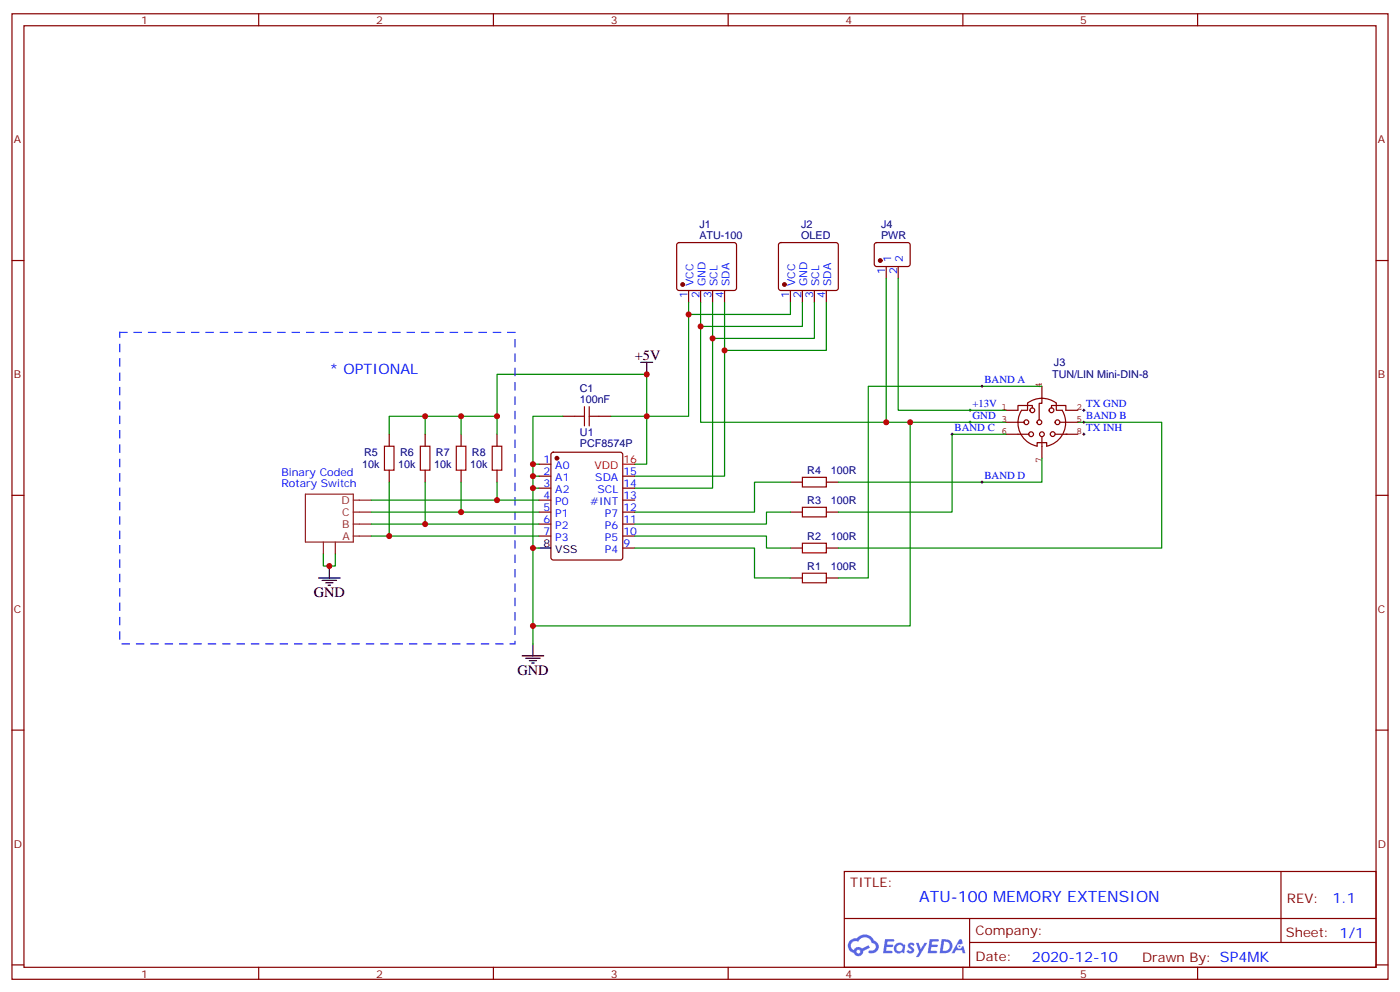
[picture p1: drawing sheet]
<svg xmlns="http://www.w3.org/2000/svg" width="412mm" height="292mm" viewBox="0 0 412 292" stroke-linecap="round" stroke-linejoin="round" font-family="sans-serif">
<g fill="none" stroke="#870000" stroke-width=".35">
<path d="M3.5 4.1h405.4v284.3h-405.4zM7.1 7.6h398.2v277.3h-398.2zM76.2 4.1v3.5M145.3 4.1v3.5M214.5 4.1v3.5M283.6 4.1v3.5M352.8 4.1v3.5M3.5 76.7h3.6M405.3 76.7h3.6M3.5 145.9h3.6M405.3 145.9h3.6M3.5 215h3.6"/>
<path d="M405.3 215h3.6M248.7 256.6h156.6v28.3h-156.6zM377.3 256.7v20.8M248.7 270.5h156.5M285.6 277.5h119.6M285.6 270.5v14.1M3.5 284.2h3.6M76.2 284.9v3.5M145.3 284.9v3.5M214.5 284.9v3.5M283.6 284.9v3.5M352.8 284.9v3.5"/>
<path d="M405.3 284.2h3.6"/>
</g>
<g fill="#5487ff">
<path d="M267.7 277.8a1.22 1.22 0 0 1 1.7 .3l-.4 .6a.47 .47 0 0 0-.3-.4 .47 .47 0 0 0-.5 .1l.1 .3a1.14 1.14 0 0 1 .8 1.7 1.14 1.14 0 0 1-1.9 0l-.2-.2 .5-.5 .7 .4a.29 .29 0 0 0 .3-.2 .29 .29 0 0 0-.2-.4 1.04 1.04 0 0 1-.6-1.7z"/>
<path d="M260.7 276.6h2.4l.3 .2-.2 .5h-1.8l-.1 .9h1.5l.3 .3-.3 .4h-1.6l-.2 1.1 1.7 .1 .2 .3-.2 .3h-2.6z"/>
<path d="M273.8 276.6h2.4l.3 .2-.1 .5h-1.8l-.2 .9h1.6l.3 .3-.4 .4h-1.6l-.1 1.1 1.7 .1 .2 .3-.2 .3h-2.6z"/>
<path d="M282.6 276.6h.7l.3 1.2-.6 .3a.69 .69 0 0 0-1 .3 .69 .69 0 0 0 .4 1 .69 .69 0 0 0 .9-.6l.5-.3 .6 2.2h-.8l-.2-.9h-1.8l-.5 .9h-.8z"/>
<path d="M269.8 277.7h.8l.6 1.8 1.1-1.8h.9l-2.6 4.1h-.8l.9-1.5z"/>
<path d="M277.4 276.6l-.6 4.1h1.3a2.11 2.11 0 0 0 2.5-2.1 2.11 2.11 0 0 0-2.5-2zM278.1 277.3a1.39 1.39 0 0 1 1.7 1.4 1.39 1.39 0 0 1-1.8 1.3h-.3z"/>
<path d="M263.7 278.2a1.54 1.54 0 0 0-.1 2.1 1.54 1.54 0 0 0 2.2 .2l.6 .2 .3-2.3-.2-.2-.4-.1a1.49 1.49 0 0 0-2.4 .1zM264 279.2a.94 .94 0 0 1 1.8 0 .94 .94 0 0 1-1.8 0z"/>
<path d="M250.4 276.9a2.18 2.18 0 0 0 1.1 3.8 1.44 1.44 0 0 0 1.6 .9 1.44 1.44 0 0 0 1.2-1.5l2-1-.5-.7-1.9 .9a1.47 1.47 0 0 0-2.4 .5 1.39 1.39 0 0 1-.7-2 1.39 1.39 0 0 1 2-.4 2.12 2.12 0 0 1 2.2-1.3 2.12 2.12 0 0 1 1.9 1.6 1.14 1.14 0 0 1 1.1 1.5 1.14 1.14 0 0 1-1.7 .7 .43 .43 0 0 0-.5 .3 .43 .43 0 0 0 .4 .5 1.98 1.98 0 0 0 2.5-1.2 1.98 1.98 0 0 0-1.2-2.5 3.1 3.1 0 0 0-5.3-.7l-.9 .1zM252.3 280.2a.55 .55 0 0 1 1.1 0 .55 .55 0 0 1-1.1 0z"/>
<circle cx="282.6" cy="278.7" r=".26"/>
</g>
<g fill="none" stroke="#870000" stroke-width=".35">
<path d="M199.6 71.6l.4-.2h16.3l.5 .2 .2 .5v12.7l-.3 .5-.4 .2h-16.3l-.5-.2-.2-.5v-12.7zM229.5 71.6l.5-.2h16.2l.5 .2 .2 .5v12.7l-.2 .5-.5 .2h-16.2l-.5-.2-.2-.5v-12.7zM257.8 71.6l.4-.2 9.5 .1 .4 .6-.1 6-.6 .4-9.4-.1-.5-.6v-5.7zM261.1 78.5v3.5M264.6 78.5v3.5M202.8 85.5v3.6M206.4 85.5v3.6M209.9 85.5v3.6M213.4 85.5v3.6M232.8 85.5v3.6M236.4 85.5v3.6M239.9 85.5v3.6"/>
<path d="M243.4 85.5v3.6M114.7 127.9v3.5M114.7 138.5v3.5M125.2 127.9v3.5M125.2 138.5v3.5M135.8 127.9v3.5M135.8 138.5v3.5M146.4 127.9v3.5M146.4 138.5v3.5M158.7 136.7h3.6M162.5 133.4l.5-.2h19.7l.7 .4v30.6l-.4 .7h-20l-.7-.4v-30.6zM165.8 122.6h3.5"/>
<path d="M176.4 122.6h3.5M158.7 140.2h3.6M158.7 143.8h3.6M158.7 147.3h3.6M158.7 150.8h3.6M158.7 154.3h3.6M158.7 157.9h3.6M183.4 140.2h3.6M183.4 143.8h3.6M183.4 147.3h3.6M183.4 150.8h3.6M183.4 154.3h3.6"/>
<path d="M183.4 157.9h3.6M232.8 150.8h3.6M232.8 142h3.6M243.4 150.8h3.5M243.4 142h3.5M183.4 161.4h3.6M232.8 161.4h3.6M232.8 170.2h3.6M243.4 161.4h3.5M243.4 170.2h3.5"/>
</g>
<g fill="#870000" stroke="#870000" stroke-width=".35">
<circle cx="164" cy="134.9" r=".53"/>
<circle cx="201.1" cy="83.8" r=".53"/>
<circle cx="231.1" cy="83.8" r=".53"/>
<circle cx="259.3" cy="76.7" r=".53"/>
</g>
<g fill="none" stroke="#000" stroke-width=".35">
<path d="M188.7 106.7h3.6M190.5 106.7v3.5M93.8 170.2h6.4M94.9 170.9h4.2M96 171.6h2.1M96.7 172.3h.7M97 166.7v3.5M158.7 161.4h3.6M153.8 193.1h6.4M154.9 193.9h4.2M155.9 194.6h2.1M156.6 195.3h.7"/>
<path d="M157 189.6v3.5"/>
</g>
<path d="M183.4 136.7h3.6" fill="none" stroke="#f00" stroke-width=".35"/>
<path d="M172.2 119.8v5.6M173.6 119.8v5.6M113.2 131.4h2.9v7.1h-2.9zM123.8 131.4h2.8v7.1h-2.8zM134.4 131.4h2.8v7.1h-2.8zM145 131.4h2.8v7.1h-2.8zM169.3 122.6h2.9M173.6 122.6h2.8M236.4 160h7v2.8h-7zM236.4 149.4h7v2.8h-7zM236.4 140.6h7v2.8h-7zM236.4 168.8h7v2.8h-7z" fill="none" stroke="#a10000" stroke-width=".35"/>
<g fill="none" stroke="#008700" stroke-width=".35">
<path d="M202.8 89.1v33.5h-12.3v-12.4h-44.1v12.4h-31.7v5.3M206.4 89.1v35.3h61.7M209.9 89.1v54.7h-22.9M213.4 89.1v51.1h-26.4M232.8 89.1v3.5h-30M236.4 89.1v7h-30M239.9 89.1v10.6h-30M243.4 89.1v14.1h-30M261.1 82v42.4M264.6 82v38.8h31.7M306.9 113.8h-51.1v56.4h-8.9M125.2 122.6v5.3"/>
<path d="M135.8 122.6v5.3M146.4 122.6v5.3M157 136.7h1.7M165.8 122.6h-8.8v17.6h1.7M179.9 122.6h10.6v14.1h-3.5M296.3 127.9h-15.8v22.9h-33.6M296.3 124.4h-28.2v59.9h-111.1M306.9 134.9v7.1h-60M317.5 124.4h24.7v37h-95.3M109.4 157.9h49.3M109.4 154.3h49.3M109.4 150.8h49.3"/>
<path d="M109.4 147.3h49.3M114.7 142v15.9M125.2 142v12.3M135.8 142v8.8M146.4 142v5.3M157 140.2v3.6M158.7 143.8h-1.7v17.6h1.7M187 157.9h38.8v3.5h7M232.8 150.8h-7v3.5h-38.8M232.8 142h-10.6v8.8h-35.2M95.2 163.2v3.5h3.6v-3.5M157 161.4v28.2"/>
<path d="M187 161.4h35.2v8.8h10.6"/>
</g>
<g fill="none" stroke="#850000" stroke-width=".35">
<path d="M302.7 118.7a7.1 7.1 0 0 1 8.4 0v2.1h1.8a7.1 7.1 0 0 1-4.6 10.6v-1h-2.8v1a7 7 0 0 1-4.6-10.6h1.8zM306.9 117.2v1.6h-.8v4.8M306.9 113.8v3.5M296.3 124.4h5.3M303 127.9a.71 .71 0 0 1 1-.7 .71 .71 0 0 1 .2 1.2 .71 .71 0 0 1-1.1-.2l-.1-.3h-6.7M304.1 120.1v-.7h-4.2v1.4h-3.6M306.2 127.9a.71 .71 0 0 1 1-.7 .71 .71 0 0 1 .2 1.2 .71 .71 0 0 1-1.1-.2l-.1-.3M306.9 128.6v6.3M309.7 120.1v-.7h4.3v1.4h3.5M310.8 127.9h6.7M312.2 124.4h5.3"/>
<circle cx="302.3" cy="124.4" r=".71"/>
<circle cx="304.1" cy="120.8" r=".71"/>
<circle cx="306.2" cy="124.4" r=".71"/>
<circle cx="309.7" cy="120.8" r=".71"/>
<circle cx="310.1" cy="127.8" r=".71"/>
<circle cx="311.5" cy="124.4" r=".71"/>
</g>
<g fill="none" stroke="#000" stroke-width=".29">
<path d="M288.9 113.8h.7M289.3 113.4v.7M280.1 127.9h.7M280.5 127.5v.7M285.4 120.8h.7M285.4 124.4h.7M285.8 120.5v.7M285.8 124v.7M318.9 120.8h.7M318.9 124.4h.7M318.9 127.9h.7M319.3 120.5v.7"/>
<path d="M319.3 124v.7M319.3 127.5v.7M288.9 142h.7M289.3 141.6v.7"/>
</g>
<path d="M35.3 97.9h116.4v91.7h-116.4z" fill="none" stroke="#03f" stroke-width=".35" stroke-dasharray="2.1 2.1"/>
<path d="M90 145.5h14.1v14.1h-14.1zM95.2 159.6v3.6M98.8 159.6v3.6M104.1 147.3h5.3M104.1 150.8h5.3M104.1 154.3h5.3M104.1 157.9h5.3" fill="none" stroke="#8c2424" stroke-width=".35"/>
<g fill="#c00">
<circle cx="157" cy="161.4" r=".88"/>
<circle cx="157" cy="184.3" r=".88"/>
<circle cx="268.1" cy="124.4" r=".88"/>
<circle cx="202.8" cy="92.6" r=".88"/>
<circle cx="206.4" cy="96.1" r=".88"/>
<circle cx="213.4" cy="103.2" r=".88"/>
<circle cx="209.9" cy="99.7" r=".88"/>
<circle cx="261.1" cy="124.4" r=".88"/>
<circle cx="97" cy="166.7" r=".88"/>
<circle cx="114.7" cy="157.9" r=".88"/>
<circle cx="125.2" cy="154.3" r=".88"/>
<circle cx="135.8" cy="150.8" r=".88"/>
<circle cx="146.4" cy="147.3" r=".88"/>
<circle cx="157" cy="140.2" r=".88"/>
<circle cx="157" cy="143.8" r=".88"/>
<circle cx="157" cy="136.7" r=".88"/>
<circle cx="190.5" cy="122.6" r=".88"/>
<circle cx="190.5" cy="110.2" r=".88"/>
<circle cx="146.4" cy="122.6" r=".88"/>
<circle cx="135.8" cy="122.6" r=".88"/>
<circle cx="125.2" cy="122.6" r=".88"/>
</g>
<text font-size="4.6" fill="#00f" x="270.8" y="265.7">ATU-100 MEMORY EXTENSION</text>
<g font-size="4.2">
<text x="187" y="106">+5V</text>
<text x="92.4" y="175.9">GND</text>
<text x="152.4" y="198.8">GND</text>
</g>
<g font-size="4.2" fill="#00f">
<text x="97" y="110.2">* OPTIONAL</text>
<text x="392.5" y="265.9">1.1</text>
<text x="304" y="283.3">2020-12-10</text>
</g>
<g font-size="3.9" fill="#800">
<text x="250.5" y="261.2">TITLE:</text>
<text x="379.1" y="265.9">REV:</text>
<text x="287.4" y="275.4">Company:</text>
<text x="378.7" y="276">Sheet: 1/1</text>
<text x="287.4" y="283.1">Date:</text>
<text x="336.4" y="283.2">Drawn By: SP4MK</text>
</g>
<g font-size="3.2" fill="#800">
<text x="41.6" y="7.1">1</text>
<text x="110.8" y="7.1">2</text>
<text x="179.9" y="7.1">3</text>
<text x="249.1" y="7.1">4</text>
<text x="318.2" y="7.1">5</text>
<text x="4.1" y="42.2">A</text>
<text x="405.9" y="42.2">A</text>
<text x="4.1" y="111.3">B</text>
<text x="405.9" y="111.3">B</text>
<text x="4.1" y="180.4">C</text>
<text x="405.9" y="180.4">C</text>
<text x="4.1" y="249.6">D</text>
<text x="405.9" y="249.6">D</text>
<text x="41.6" y="287.9">1</text>
<text x="110.8" y="287.9">2</text>
<text x="179.9" y="287.9">3</text>
<text x="249.1" y="287.9">4</text>
<text x="318.2" y="287.9">5</text>
</g>
<g font-size="3.2" fill="#000080">
<text x="206" y="70.4">ATU-100</text>
<text x="206" y="67.2">J1</text>
<text x="236" y="70.4">OLED</text>
<text x="236" y="67.2">J2</text>
<text x="259.5" y="70.4">PWR</text>
<text x="259.5" y="67.2">J4</text>
<text x="310.5" y="107.9">J3</text>
<text x="309.9" y="111.4">TUN/LIN Mini-DIN-8</text>
<text x="170.8" y="118.7">100nF</text>
<text x="170.8" y="115.5">C1</text>
<text x="170.8" y="131.8">PCF8574P</text>
<text x="170.8" y="128.5">U1</text>
<text x="106.7" y="137.8">10k</text>
<text x="107.3" y="134.3">R5</text>
<text x="117.3" y="137.8">10k</text>
<text x="117.8" y="134.3">R6</text>
<text x="127.9" y="137.8">10k</text>
<text x="128.4" y="134.3">R7</text>
<text x="138.5" y="137.8">10k</text>
<text x="139" y="134.3">R8</text>
<text x="237.8" y="139.6">R4</text>
<text x="244.8" y="139.6">100R</text>
<text x="237.8" y="148.4">R3</text>
<text x="244.8" y="148.4">100R</text>
<text x="237.8" y="159">R2</text>
<text x="244.8" y="159">100R</text>
<text x="237.8" y="167.8">R1</text>
<text x="244.8" y="167.8">100R</text>
</g>
<g font-size="3.2" fill="#00f">
<text x="262.5" y="77.2" transform="rotate(-90 262.5 77.2)">1</text>
<text x="266" y="77.2" transform="rotate(-90 266 77.2)">2</text>
<text x="260.7" y="80.7" transform="rotate(-90 260.7 80.7)">1</text>
<text x="264.2" y="80.7" transform="rotate(-90 264.2 80.7)">2</text>
<text x="202.5" y="87.7" transform="rotate(-90 202.5 87.7)">1</text>
<text x="204.3" y="84.2" transform="rotate(-90 204.3 84.2)">VCC</text>
<text x="206" y="87.7" transform="rotate(-90 206 87.7)">2</text>
<text x="207.8" y="84.2" transform="rotate(-90 207.8 84.2)">GND</text>
<text x="209.5" y="87.7" transform="rotate(-90 209.5 87.7)">3</text>
<text x="211.3" y="84.2" transform="rotate(-90 211.3 84.2)">SCL</text>
<text x="213.1" y="87.7" transform="rotate(-90 213.1 87.7)">4</text>
<text x="214.8" y="84.2" transform="rotate(-90 214.8 84.2)">SDA</text>
<text x="232.5" y="87.7" transform="rotate(-90 232.5 87.7)">1</text>
<text x="234.2" y="84.2" transform="rotate(-90 234.2 84.2)">VCC</text>
<text x="236" y="87.7" transform="rotate(-90 236 87.7)">2</text>
<text x="237.8" y="84.2" transform="rotate(-90 237.8 84.2)">GND</text>
<text x="239.5" y="87.7" transform="rotate(-90 239.5 87.7)">3</text>
<text x="241.3" y="84.2" transform="rotate(-90 241.3 84.2)">SCL</text>
<text x="243.1" y="87.7" transform="rotate(-90 243.1 87.7)">4</text>
<text x="244.8" y="84.2" transform="rotate(-90 244.8 84.2)">SDA</text>
<text x="290" y="112.9">BAND A</text>
<text x="286.5" y="119.9">+13V</text>
<text x="320" y="119.9">TX GND</text>
<text x="286.5" y="123.5">GND</text>
<text x="320" y="123.5">BAND B</text>
<text x="281.2" y="127">BAND C</text>
<text x="320" y="127">TX INH</text>
<text x="160.1" y="136.3">1</text>
<text x="82.9" y="140.2">Binary Coded</text>
<text x="82.9" y="143.4">Rotary Switch</text>
<text x="160.1" y="139.9">2</text>
<text x="160.1" y="143.4">3</text>
<text x="163.6" y="138.1">A0</text>
<text x="163.6" y="141.6">A1</text>
<text x="175.4" y="141.6">SDA</text>
<text x="183.6" y="143.4">14</text>
<text x="183.6" y="139.9">15</text>
<text x="290" y="141.1">BAND D</text>
<text x="160.1" y="146.9">4</text>
<text x="163.6" y="145.2">A2</text>
<text x="163.6" y="148.7">P0</text>
<text x="173.9" y="148.7">#INT</text>
<text x="176" y="145.2">SCL</text>
<text x="183.6" y="146.9">13</text>
<text x="160.1" y="150.5">5</text>
<text x="160.1" y="154">6</text>
<text x="163.6" y="152.2">P1</text>
<text x="163.6" y="155.8">P2</text>
<text x="178.2" y="155.8">P6</text>
<text x="178.2" y="152.2">P7</text>
<text x="183.6" y="154">11</text>
<text x="183.6" y="150.5">12</text>
<text x="160.1" y="157.5">7</text>
<text x="163.6" y="159.3">P3</text>
<text x="178.2" y="159.3">P5</text>
<text x="183.6" y="161">9</text>
<text x="183.6" y="157.5">10</text>
<text x="178.2" y="162.8">P4</text>
</g>
<g font-size="3.2" fill="#f00">
<text x="183.6" y="136.3">16</text>
<text x="175.1" y="138.1">VDD</text>
</g>
<g font-size="3.2" fill="#8d2323">
<text x="100.6" y="148.3">D</text>
<text x="100.8" y="151.9">C</text>
<text x="100.8" y="155.4">B</text>
<text x="100.8" y="158.9">A</text>
</g>
<g font-size="3.2">
<text x="160.1" y="161">8</text>
<text x="163.6" y="162.8">VSS</text>
</g>
<g font-size="2.8" fill="#840000">
<text x="306.9" y="114.1" transform="rotate(-90 306.9 114.1)">4</text>
<text x="295" y="120.8">1</text>
<text x="295" y="124.3">3</text>
<text x="317.1" y="120.8">2</text>
<text x="317.1" y="124.3">5</text>
<text x="295" y="127.8">6</text>
<text x="317.1" y="127.8">8</text>
<text x="306.9" y="136.3" transform="rotate(-90 306.9 136.3)">7</text>
</g>
</svg>
